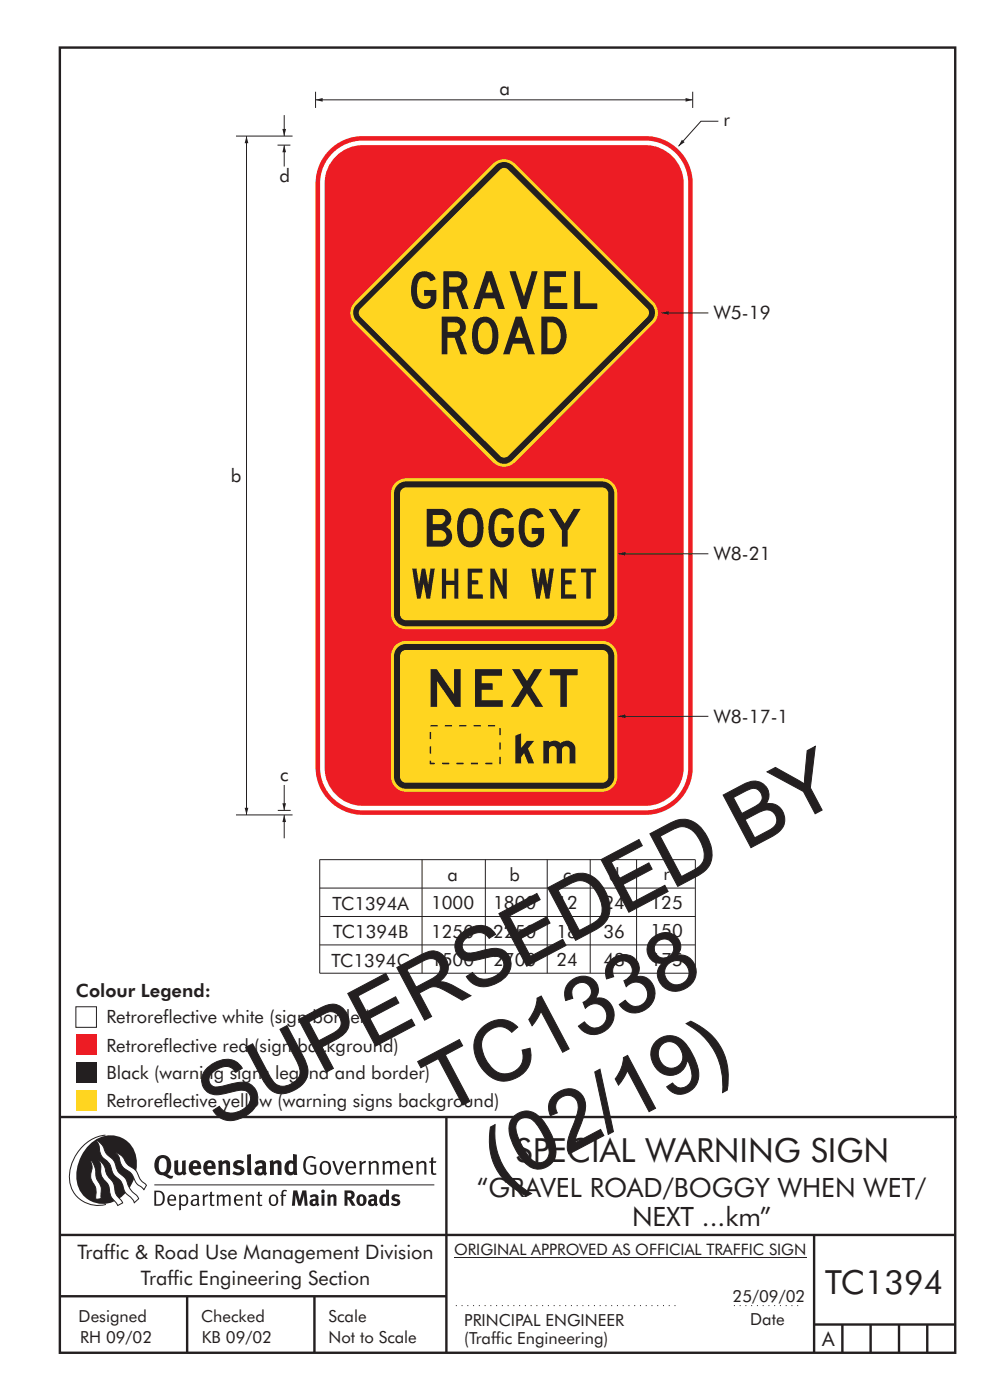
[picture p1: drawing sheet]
<svg xmlns="http://www.w3.org/2000/svg" width="210mm" height="297mm" viewBox="0 0 210 297" stroke-linecap="round" stroke-linejoin="round" font-family="sans-serif">
<path d="M12.7 10.1h189.9v276.9h-189.9zM12.7 237h190.3M94.7 236.9v50.1" fill="none" stroke="#231f20" stroke-width=".51"/>
<g fill="#231f20">
<path d="M64.9 245.6a1.61 1.61 0 0 1 2.1 0l-.2 .3a1.17 1.17 0 0 0-1.4-.2 1.17 1.17 0 0 0-.6 1.3 1.42 1.42 0 0 0 1.2 1.8l.7-.1v-1.2h-.8l-.1-.4h1.3v1.8a1.82 1.82 0 0 1-2.2 0 1.82 1.82 0 0 1-.6-2.1l.2-.7z" fill-rule="evenodd"/>
<path d="M68.2 246.5a1.77 1.77 0 0 0 .4 2.7 1.39 1.39 0 0 0 1.4-.5 1.39 1.39 0 0 0 .2-1.5 1.19 1.19 0 0 0-2-.7zM68.5 246.8a.83 .83 0 0 1 1 .1 .83 .83 0 0 1 .2 .9 .75 .75 0 0 1-.6 1.1 .75 .75 0 0 1-.8-.9v-.9z" fill-rule="evenodd"/>
<path d="M70.5 246.3h.4l.8 2.4 .8-2.4h.5l-1.1 2.9h-.4z" fill-rule="evenodd"/>
<path d="M73.6 246.7a1.74 1.74 0 0 0 .5 2.5l.9-.1 .5-.2-.2-.3a.89 .89 0 0 1-1.1 .2 .89 .89 0 0 1-.4-1h1.7a1.15 1.15 0 0 0-.4-1.4 1.15 1.15 0 0 0-1.5 .3zM74 246.8a.67 .67 0 0 1 .8-.1 .67 .67 0 0 1 .3 .8h-1.3z" fill-rule="evenodd"/>
<path d="M76.2 246.4l.4-.1 .1 .4 .5-.4h.5l-.2 .5a.61 .61 0 0 0-.8 .6v1.8h-.4z" fill-rule="evenodd"/>
<path d="M78.1 246.4l.5-.1 .1 .4a.89 .89 0 0 1 .9-.4 .89 .89 0 0 1 .7 .7v2.2h-.4v-2.2l-.1-.2-.3-.1-.8 .3v2.2h-.4z" fill-rule="evenodd"/>
<path d="M81.1 246.4l.4-.1 .1 .4a.83 .83 0 0 1 .8-.4 .83 .83 0 0 1 .7 .4 .86 .86 0 0 1 .9-.4 .86 .86 0 0 1 .7 .7v2.2h-.4l-.1-2.4a.5 .5 0 0 0-.8 .1l-.2 .2v2.1h-.5v-2.3l-.4-.2-.7 .3v2.2h-.4z" fill-rule="evenodd"/>
<path d="M85.7 246.7a1.74 1.74 0 0 0 .5 2.5l.9-.1 .5-.2-.2-.3a.89 .89 0 0 1-1.1 .2 .89 .89 0 0 1-.4-1h1.7a1.15 1.15 0 0 0-.5-1.4 1.15 1.15 0 0 0-1.4 .3zM86 246.8a.67 .67 0 0 1 .9-.1 .67 .67 0 0 1 .3 .8h-1.3z" fill-rule="evenodd"/>
<path d="M88.3 246.4l.4-.1 .1 .4a.89 .89 0 0 1 .9-.4 .89 .89 0 0 1 .7 .7v2.2h-.4v-2.2l-.1-.2-.3-.1-.8 .3v2.2h-.4z" fill-rule="evenodd"/>
<path d="M91.5 245.6l.4-.1v.8h.7l-.2 .4h-.5v2.1l.1 .1h.5l.1 .3a.71 .71 0 0 1-1.2-.6v-1.9h-.3v-.4h.3z" fill-rule="evenodd"/>
<path d="M37 246.3l.8-.2v2a.46 .46 0 0 0 .2 .6 .46 .46 0 0 0 .6-.2v-2.2l.8-.2v2.4l.2 .5-.6 .3-.2-.3a1.03 1.03 0 0 1-1.2 .3 1.03 1.03 0 0 1-.6-1.1z" fill-rule="evenodd"/>
<path d="M40.4 246.5a1.64 1.64 0 0 0 0 2.3 1.64 1.64 0 0 0 2.3 .1l-.4-.4a.78 .78 0 0 1-.9 .2 .78 .78 0 0 1-.5-.7h1.8a1.37 1.37 0 0 0-.6-1.7 1.37 1.37 0 0 0-1.7 .2zM41 246.9a.48 .48 0 0 1 .7-.1 .48 .48 0 0 1 .2 .6h-1z" fill-rule="evenodd"/>
<path d="M43.5 246.5a1.65 1.65 0 0 0-.2 2 1.65 1.65 0 0 0 1.9 .7l.5-.3-.3-.4a.78 .78 0 0 1-.9 .3 .78 .78 0 0 1-.5-.8h1.8a1.37 1.37 0 0 0-.6-1.7 1.37 1.37 0 0 0-1.7 .2zM44.1 246.9a.48 .48 0 0 1 .6-.1 .48 .48 0 0 1 .2 .6h-.9z" fill-rule="evenodd"/>
<path d="M46.3 246.3l.7-.2 .1 .4a.95 .95 0 0 1 1-.3 .95 .95 0 0 1 .7 .8v2.3h-.8v-2.3l-.3-.2-.5 .3v2.2h-.8z" fill-rule="evenodd"/>
<path d="M49.7 246.5a1.73 1.73 0 0 1 2-.1l-.2 .5-.6-.2a.42 .42 0 0 0-.6 .3l.2 .2a1.23 1.23 0 0 1 1.4 1.1 1.47 1.47 0 0 1-2.3 .9l-.3-.2 .3-.6 .7 .3a.47 .47 0 0 0 .7-.3 .87 .87 0 0 0-1-.5l-.4-.2-.1-.4z" fill-rule="evenodd"/>
<path d="M54.1 246.5l.3 .6 .3-.2a.62 .62 0 0 1 .9 .1v.4a1.21 1.21 0 0 0-1.3 .3 1.21 1.21 0 0 0-.2 1.3 1.19 1.19 0 0 0 1.7 0l.5 .4 .4-.5-.3-.3v-1.4a.96 .96 0 0 0-1.3-1.1zM55 248l.6-.1v.7a.43 .43 0 0 1-.6 .1 .43 .43 0 0 1 0-.7z" fill-rule="evenodd"/>
<path d="M57.2 246.3l.7-.2 .1 .4a.95 .95 0 0 1 1-.3 .95 .95 0 0 1 .7 .8v2.3h-.8v-2.3l-.3-.2-.5 .3v2.2h-.8z" fill-rule="evenodd"/>
<path d="M62.2 244.8v1.5a1.29 1.29 0 0 0-1.4 .2 1.29 1.29 0 0 0-.5 1.3 1.24 1.24 0 0 0 .5 1.3 1.24 1.24 0 0 0 1.5 0l.1 .2h.7l-.1-4.4zM61.5 246.9l.4-.1 .3 .2v1.5l-.3 .1a.48 .48 0 0 1-.6-.4 1.52 1.52 0 0 1 .2-1.3z" fill-rule="evenodd"/>
<path d="M52.4 245l.8-.2 .2 4.5h-.8l-.1-.2z" fill-rule="evenodd"/>
</g>
<path d="M22.4 240.8a9 9 0 0 0-7.4 10.9 6.2 6.2 0 0 0 7.5 3.8M32.7 251.4h59.4" fill="none" stroke="#231f20" stroke-width=".21"/>
<path d="M19.1 242.7a5.7 5.7 0 0 1 6.5-1.4 5.7 5.7 0 0 1 3.4 5.7 8.6 8.6 0 0 1-6.2 8.3 5.7 5.7 0 0 1-6.5-7 9.9 9.9 0 0 1 2.8-5.6z" fill-rule="evenodd" fill="#231f20"/>
<path d="M24.4 244.5a3.1 3.1 0 0 1 2.3 2.2l.8 .7a3.2 3.2 0 0 1 2 2.4l.4 .6 1.2 1.1-.6 .9-.2-.3a3.5 3.5 0 0 1-1.9-2.1 3.8 3.8 0 0 0-2.1-2.2 3.5 3.5 0 0 1-1-2.2zM20.4 241.9a3.4 3.4 0 0 1 1.9 2.4l.7 .9a3.3 3.3 0 0 1 1.7 2.6 4.4 4.4 0 0 0 1.7 2l.3 .3a6.1 6.1 0 0 0 2.5 3.7l.2 .5-.9 .9a6.1 6.1 0 0 0-1.9-2.3l-.4-.7a3.6 3.6 0 0 0-1.9-2.8l-.6-1a3.6 3.6 0 0 0-1.9-2.8 3.7 3.7 0 0 1-.8-2.4zM21 246.1a3.4 3.4 0 0 1 1.5 2.7l.6 1a3.8 3.8 0 0 1 1.4 3.1l.3 .7 1.2 1.6-1 .5-.5-.7a3.2 3.2 0 0 1-1.3-2.8 4.3 4.3 0 0 0-1.4-2.2 4.7 4.7 0 0 1-.5-3zM19.2 246.1a5.1 5.1 0 0 1 1.2 3.7l.3 .7a3.1 3.1 0 0 1 .7 2.9l.1 .9-1.1 .2-.1-.8a3.5 3.5 0 0 0-.9-3.3 3.6 3.6 0 0 1 .1-2.5z" fill-rule="evenodd" fill="#fff" stroke="#231f20" stroke-width=".21"/>
<g fill="#231f20">
<path d="M33.4 245.5a2.51 2.51 0 0 0 .4 3.7l.8 .1a2.78 2.78 0 0 0 2 .7l.2-.6h-.6l-.7-.3a2.56 2.56 0 0 0 0-3.8 1.83 1.83 0 0 0-2.1 .2zM34 245.8a.87 .87 0 0 1 1 .1 .87 .87 0 0 1 .4 .9v.4a1.17 1.17 0 0 1-.9 1.5l-.3-.1a2.38 2.38 0 0 1-.2-2.8z" fill-rule="evenodd"/>
<path d="M33.1 252.9v2.6a1.12 1.12 0 0 0 1.2-.3 1.12 1.12 0 0 0 .2-1.2l-.1-.5-.3-.5zM32.7 252.6h1.1a1.67 1.67 0 0 1 1.2 1.6 1.67 1.67 0 0 1-1.3 1.6h-1zM36.1 253.9l-.2 .5h1.1a.55 .55 0 0 0-.3-.6 .55 .55 0 0 0-.6 .1zM35.8 253.7a.95 .95 0 0 1 1.2-.1 .95 .95 0 0 1 .4 1.1h-1.5a.72 .72 0 0 0 .4 .8 .72 .72 0 0 0 .9-.2l.1 .3a1.15 1.15 0 0 1-1.5 0 1.15 1.15 0 0 1-.2-1.5zM38.4 254.1v1.1a.7 .7 0 0 0 .9 .2 .7 .7 0 0 0 .2-.9 .61 .61 0 0 0-.4-.7 .61 .61 0 0 0-.7 .3zM38 253.5l.3-.1 .1 .4a.95 .95 0 0 1 1.2-.2 .95 .95 0 0 1 .3 1.2 .92 .92 0 0 1-.5 .9 .92 .92 0 0 1-1-.1v1.1l-.4 .1zM40.9 254.8a.5 .5 0 0 0 .2 .8 .5 .5 0 0 0 .7-.4v-.6zM40.5 253.7a1 1 0 0 1 1.7 .3v1.4l.2 .2-.2 .3-.3-.4a.78 .78 0 0 1-1.4 0 .78 .78 0 0 1 .8-1.1h.5a.58 .58 0 0 0-.3-.7 .58 .58 0 0 0-.7 .2zM43 253.5l.3-.1 .1 .4 .3-.3 .5-.1-.2 .4a.52 .52 0 0 0-.6 .5v1.5h-.4zM44.6 252.9l.4-.1-.1 .7h.6l-.1 .2h-.5v1.5a.35 .35 0 0 0 .6 .3v.3a.57 .57 0 0 1-.6 .1 .57 .57 0 0 1-.3-.6v-1.6h-.3v-.2h.3zM45.9 253.5l.4-.1 .1 .4 .2-.2a.64 .64 0 0 1 1 .2 .7 .7 0 0 1 .8-.4 .7 .7 0 0 1 .5 .6v1.8h-.4v-1.7l-.2-.4-.7 .4v1.7h-.3v-1.7a.38 .38 0 0 0-.3-.4 .38 .38 0 0 0-.5 .2l-.1 .2v1.7h-.4zM50.2 253.9l-.2 .5h1.1a.55 .55 0 0 0-.2-.6 .55 .55 0 0 0-.7 .1zM49.9 253.7a.95 .95 0 0 1 1.2-.1 .95 .95 0 0 1 .4 1.1h-1.5a.72 .72 0 0 0 .4 .8 .72 .72 0 0 0 .9-.2l.1 .3a1.15 1.15 0 0 1-1.5 0 1.15 1.15 0 0 1-.2-1.5zM52.1 253.5l.3-.1 .1 .4a.72 .72 0 0 1 .8-.4 .72 .72 0 0 1 .6 .6v1.8h-.4v-1.6a.45 .45 0 0 0-.3-.5 .45 .45 0 0 0-.5 .2l-.2 .2v1.7h-.3zM54.7 252.9l.4-.1v.7h.6l-.1 .2h-.5v1.5a.35 .35 0 0 0 .5 .3v.3a.57 .57 0 0 1-.6 .1 .57 .57 0 0 1-.3-.6v-1.6h-.3v-.2h.3zM57.6 253.8l-.2 .8a.65 .65 0 0 0 .3 .8 .65 .65 0 0 0 .8-.2l.1-.1a.93 .93 0 0 0-.7-1.4zM57.3 253.7a1.12 1.12 0 0 1 1.4 0 1.12 1.12 0 0 1 .2 1.5 1.01 1.01 0 0 1-1.2 .6 1.01 1.01 0 0 1-.7-1.2zM59.9 252.6l.5-.2 .5 .1-.2 .3-.3-.1-.3 .2v.6h.6l-.1 .2h-.5v2.1h-.4v-2.1h-.2v-.2h.2zM62.2 252.5l-.3 3.3h.7l.1-2.3 .6 2.3h.5l.7-2.3 .1 2.3h.7l-.3-3.3h-.9l-.5 2.2-.5-2.2zM65.7 253.7l.3 .4a.51 .51 0 0 1 .5-.3 .51 .51 0 0 1 .4 .4v.1a.88 .88 0 0 0-1.1 .3 .88 .88 0 0 0 .2 1.2 .9 .9 0 0 0 1.1-.2l.3 .3 .4-.4-.3-.3v-1a.87 .87 0 0 0-.4-.9 .87 .87 0 0 0-1 .2zM66.4 254.8l.5-.1v.6l-.1 .1h-.3l-.2-.2zM68.2 253.4v2.4h.6v-2.5zM68.1 252.7a.4 .4 0 0 0 .8 0 .4 .4 0 0 0-.8 0zM69.4 253.5l.1 2.3h.6v-1.7a.33 .33 0 0 1 .4-.2 .33 .33 0 0 1 .2 .3v1.6h.7v-1.8a.75 .75 0 0 0-.6-.6 .75 .75 0 0 0-.8 .2v-.3zM73.1 252.5v3.3h.6v-1.4l.3 .3 .7 1.1h.7l-.9-1.4a.94 .94 0 0 0 .7-1 .94 .94 0 0 0-.9-.9zM73.7 253.1a.51 .51 0 0 1 .7 .1 .51 .51 0 0 1-.1 .7h-.6zM75.9 253.7a1.19 1.19 0 0 0-.1 1.7 1.19 1.19 0 0 0 1.7 0 1.19 1.19 0 0 0 0-1.6 1.19 1.19 0 0 0-1.6-.1zM76.5 253.9l.2-.1a.99 .99 0 0 1 0 1.6 1.06 1.06 0 0 1-.2-1.5zM78.1 253.7l.3 .4a.51 .51 0 0 1 .5-.3 .51 .51 0 0 1 .4 .4v.1a.88 .88 0 0 0-1.1 .3 .88 .88 0 0 0 .2 1.2 .9 .9 0 0 0 1.1-.2l.3 .3 .4-.4-.2-.3v-1a.87 .87 0 0 0-.5-.9 .87 .87 0 0 0-1 .2zM78.9 254.8l.4-.1v.6l-.1 .1h-.3l-.2-.2zM81.9 252.3v1.2a1.2 1.2 0 0 0-1.4 .6 1.2 1.2 0 0 0 .2 1.4l.5 .3 .8-.1v.1h.6l-.1-3.4zM81.4 253.9l.5 .1-.1 1.2a.46 .46 0 0 1-.5 0 .46 .46 0 0 1-.2-.6zM83.3 253.5a.79 .79 0 0 0-.2 1 .79 .79 0 0 0 1 .4 .33 .33 0 0 1 0 .5 .33 .33 0 0 1-.5-.1l-.5-.2-.2 .5a1.15 1.15 0 0 0 1.2 .3 1.15 1.15 0 0 0 .8-1 1.49 1.49 0 0 0-1.2-.8 .4 .4 0 0 1 .3-.3 .4 .4 0 0 1 .4 .1l.2 .1 .2-.4a1.47 1.47 0 0 0-1.5-.1z" fill-rule="evenodd"/>
<path d="M16.1 225.3h4.4v4.4h-4.4z" fill-rule="evenodd"/>
</g>
<path d="M16.1 213.6h4.4v4.3h-4.4z" fill-rule="evenodd" fill="#fff" stroke="#231f20" stroke-width=".21"/>
<path d="M16.1 231.2h4.4v4.4h-4.4z" fill-rule="evenodd" fill="#ffd520"/>
<path d="M16.1 219.5h4.4v4.3h-4.4z" fill-rule="evenodd" fill="#ed1c24"/>
<path d="M12.7 262h190M12.7 275h82M39.7 275v12M66.7 275v12M172.7 262v25M172.7 281h30M178.7 281v6M184.7 281v6M190.7 281v6M196.7 281v6" fill="none" stroke="#231f20" stroke-width=".51"/>
<path d="M67.8 182.4h79.6M67.8 188.4h79.6M67.8 182.3v24.2h79.6M67.9 194.4h79.6M89.5 182.3v24.2M103 182.3v24.2M116.1 182.3v24.2M125.2 182.3v24.2M135 182.3v24.2M147.5 182.3v24.2M67.8 200.5h79.6M96.3 266.7h74.7" fill="none" stroke="#231f20" stroke-width=".21"/>
<path d="M96.7 277h47.5M155.7 277h14" fill="none" stroke="#231f20" stroke-width=".21" stroke-dasharray=".2 1" stroke-linecap="butt"/>
<path d="M69.5 32.2a10 10 0 0 1 7.4-3.3h60a10 10 0 0 1 10 10v124a10 10 0 0 1-10 10h-60a10 10 0 0 1-10-10v-124a10 10 0 0 1 2.6-6.7zM70.6 32.5a9 9 0 0 1 6.3-2.7h60a9.1 9.1 0 0 1 9.1 9.1v124a9.1 9.1 0 0 1-9.1 9h-60a9.1 9.1 0 0 1-9-9v-124a9 9 0 0 1 2.7-6.4zM71.2 33.2a8.1 8.1 0 0 1 5.7-2.4h60a8.1 8.1 0 0 1 8.1 8.1v124a8.1 8.1 0 0 1-8.1 8h-60a8.1 8.1 0 0 1-8-8v-124a8.1 8.1 0 0 1 2.3-5.7z" fill-rule="evenodd" fill="#ed1c24"/>
<path d="M83.9 136.9a3.2 3.2 0 0 1 2.3-.9h41.5a3.2 3.2 0 0 1 3.2 3.2v25.6a3.2 3.2 0 0 1-3.2 3.2h-41.5a3.2 3.2 0 0 1-3.3-3.2v-25.6a3.2 3.2 0 0 1 1-2.3z" fill-rule="evenodd" fill="#ffd520"/>
<path d="M84.5 137.2l1.1-.5 .6-.1h41.5a2.58 2.58 0 0 1 2.6 2.6v25.6a2.58 2.58 0 0 1-2.6 2.5h-41.5a2.58 2.58 0 0 1-2.6-2.5v-25.6a2.58 2.58 0 0 1 .9-2z" fill-rule="evenodd" fill="#231f20"/>
<path d="M85.1 138.4l.6-.4 .4-.1h41.6a1.27 1.27 0 0 1 1.3 1.3v25.6a1.27 1.27 0 0 1-1.3 1.3h-41.6a1.27 1.27 0 0 1-1.2-1.3v-25.6z" fill-rule="evenodd" fill="#ffd520"/>
<g fill="#231f20">
<path d="M91.3 142h1.4l3.6 5.2v-5.2h1.4v8h-1.2l-3.8-5.5v5.5h-1.4z" fill-rule="evenodd"/>
<path d="M100.8 142h5.7v1.4h-4.4v1.5h2.4v1.4h-2.4v2.3h4.6v1.4h-5.9z" fill-rule="evenodd"/>
<path d="M108.6 142h1.6l1.6 2.5 1.5-2.5h1.7l-2.4 3.8 2.6 4.2h-1.6l-1.8-2.9-1.8 2.9h-1.7l2.6-4.2z" fill-rule="evenodd"/>
<path d="M116.6 142h5.9v1.3h-2.3v6.7h-1.3v-6.7h-2.3z" fill-rule="evenodd"/>
<path d="M109.3 156.1l1.3-.5v3.1l1.2-1.5h1.5l-1.3 1.6 1.3 3.2h-1.2l-.9-2.2-.6 .8v1.4h-1.3z" fill-rule="evenodd"/>
<path d="M115.2 157.2h1.2v.2a1.96 1.96 0 0 1 2.5 .3 1.83 1.83 0 0 1 1.9-.5 1.83 1.83 0 0 1 1.3 1.5v3.3h-1.3v-3a.8 .8 0 0 0-.8-.7 .8 .8 0 0 0-.8 .8v2.9h-1.1v-2.9a.82 .82 0 0 0-.8-.8 .82 .82 0 0 0-.9 .7v3h-1.2z" fill-rule="evenodd"/>
</g>
<path d="M91.3 154h14.8v8h-14.8z" fill="none" stroke="#231f20" stroke-width=".3" stroke-dasharray="1.5 1.5" stroke-linecap="butt"/>
<path d="M104.6 34.7a3.3 3.3 0 0 1 4.6 0l29.4 29.4a3.2 3.2 0 0 1 0 4.5l-29.4 29.5a3.3 3.3 0 0 1-4.6 0l-29.3-29.5a3.2 3.2 0 0 1 0-4.5z" fill-rule="evenodd" fill="#ffd520"/>
<path d="M105.2 35.1a2.52 2.52 0 0 1 3.5 0l29.5 29.5a2.5 2.5 0 0 1 0 3.5l-29.5 29.5a2.37 2.37 0 0 1-3.5 0l-29.5-29.5a2.36 2.36 0 0 1 0-3.5z" fill-rule="evenodd" fill="#231f20"/>
<path d="M76.5 65.5l29.6-29.5a1.14 1.14 0 0 1 1.7 0l29.5 29.5a1.27 1.27 0 0 1 0 1.8l-29.5 29.4a1.26 1.26 0 0 1-1.7 0l-29.6-29.4a1.25 1.25 0 0 1 0-1.8z" fill-rule="evenodd" fill="#ffd520"/>
<g fill="#231f20">
<path d="M88.1 58.4a2.59 2.59 0 0 1 4.3 .9l-1.1 .4a1.41 1.41 0 0 0-1.5-.9 1.41 1.41 0 0 0-1.2 1.3l-.2 1.6a2.2 2.2 0 0 0 1.7 2.7 1.35 1.35 0 0 0 1.2-1.6h-1.3v-1.3h2.6a3.5 3.5 0 0 1-1 3.6 2.73 2.73 0 0 1-4.3-2l-.1-2.1a4.5 4.5 0 0 1 .9-2.6z" fill-rule="evenodd"/>
<path d="M95.3 58.8v2h1.7a.99 .99 0 0 0 .9-1 .99 .99 0 0 0-1-1zM94 57.5h3a2.25 2.25 0 0 1 2.1 1.8 2.25 2.25 0 0 1-1.1 2.5l1.4 3.8h-1.4l-1.2-3.6h-1.5v3.6h-1.3z" fill-rule="evenodd"/>
<path d="M103.1 57.5h1.3l2.7 8.1h-1.4l-.7-2.3h-2.5l-.7 2.3h-1.4zM103.8 59.7l.8 2.4h-1.7z" fill-rule="evenodd"/>
<path d="M108.1 57.5h1.3l1.7 5.4 1.7-5.4h1.3l-2.4 8.1h-1.1z" fill-rule="evenodd"/>
<path d="M115.5 57.5h4.6v1.2h-3.5v2h2.4v1.3h-2.4v2.3h3.7v1.3h-4.8z" fill-rule="evenodd"/>
<path d="M121.8 57.5h1.3v6.9h3.6v1.2h-4.9z" fill-rule="evenodd"/>
<path d="M94.9 68.4v2h1.7a.99 .99 0 0 0 1-1 .99 .99 0 0 0-1-1zM93.7 67.2h3a2.25 2.25 0 0 1 2.1 1.7 2.25 2.25 0 0 1-1.2 2.5l1.5 3.8h-1.4l-1.3-3.6h-1.5v3.6h-1.2z" fill-rule="evenodd"/>
<path d="M101.3 67.7a2.65 2.65 0 0 1 4.2 1.9 5.9 5.9 0 0 1-.8 4.9 2.64 2.64 0 0 1-4.4-1.5 5.8 5.8 0 0 1 1-5.3zM102.1 68.7a4.6 4.6 0 0 0 0 5 1.3 1.3 0 0 0 2.1-.9 4.8 4.8 0 0 0-.5-4.1 1.29 1.29 0 0 0-1.6 0z" fill-rule="evenodd"/>
<path d="M109.4 67.2h1.3l2.7 8h-1.4l-.7-2.3h-2.5l-.7 2.3h-1.4zM110.1 69.3l.8 2.4h-1.6z" fill-rule="evenodd"/>
<path d="M114.8 67.2a4.6 4.6 0 0 1 4 .6 4.7 4.7 0 0 1-.3 7l-1.3 .4h-2.4zM116.1 68.4v5.5a2.41 2.41 0 0 0 2.8-3.1 2.31 2.31 0 0 0-2.8-2.4z" fill-rule="evenodd"/>
</g>
<path d="M83.9 102.4a3.2 3.2 0 0 1 2.3-.9h41.5a3.2 3.2 0 0 1 3.2 3.2v25.6a3.2 3.2 0 0 1-3.2 3.2h-41.5a3.2 3.2 0 0 1-3.3-3.2v-25.6a3.2 3.2 0 0 1 1-2.3z" fill-rule="evenodd" fill="#ffd520"/>
<path d="M84.5 102.7l1.1-.5 .6-.1h41.5a2.58 2.58 0 0 1 2.6 2.6v25.6a2.58 2.58 0 0 1-2.6 2.6h-41.5a2.58 2.58 0 0 1-2.6-2.6v-25.6a2.58 2.58 0 0 1 .9-2z" fill-rule="evenodd" fill="#231f20"/>
<path d="M85.1 103.9l.6-.4 .4-.1h41.6a1.27 1.27 0 0 1 1.3 1.3v25.6a1.27 1.27 0 0 1-1.3 1.3h-41.6a1.27 1.27 0 0 1-1.2-1.3v-25.6z" fill-rule="evenodd" fill="#ffd520"/>
<g fill="#231f20">
<path d="M90.5 108h3.3a2.02 2.02 0 0 1 1.9 1.5 2.02 2.02 0 0 1-1.1 2.3 2.19 2.19 0 0 1 1.3 2.4 2.19 2.19 0 0 1-2.1 1.8h-3.3zM91.8 109.3v1.9h1.6a1.03 1.03 0 0 0 1-.7 1.03 1.03 0 0 0-.4-1.2zM91.8 112.5v2.2h2.1a1.14 1.14 0 0 0 .8-1.4 1.14 1.14 0 0 0-1.3-.8z" fill-rule="evenodd"/>
<path d="M98.1 108.4a2.67 2.67 0 0 1 4.3 1.9l.2 1.7a4.4 4.4 0 0 1-1.4 3.8 2.65 2.65 0 0 1-4.1-1.9 7.1 7.1 0 0 1 .6-5.1zM98.7 109.6a5.7 5.7 0 0 0 0 4.7 1.35 1.35 0 0 0 1.6 .5 1.35 1.35 0 0 0 .8-1.4l.1-.6a5 5 0 0 0-.6-3.4 1.33 1.33 0 0 0-1.9 .2z" fill-rule="evenodd"/>
<path d="M104.5 108.6a2.59 2.59 0 0 1 4.4 1l-1.2 .4a1.4 1.4 0 0 0-1.6-.9 1.4 1.4 0 0 0-1.1 1.4 4.9 4.9 0 0 0 .6 4.1 1.33 1.33 0 0 0 1.5 .1 1.33 1.33 0 0 0 .6-1.4h-1.3v-1.3h2.6a3.5 3.5 0 0 1-1 3.6 2.65 2.65 0 0 1-4.2-2l-.2-1.5a5.9 5.9 0 0 1 .9-3.5z" fill-rule="evenodd"/>
<path d="M110.9 108.6a2.59 2.59 0 0 1 4.4 1l-1.2 .4a1.4 1.4 0 0 0-1.5-.9 1.4 1.4 0 0 0-1.2 1.4 4.9 4.9 0 0 0 .6 4.1 1.33 1.33 0 0 0 1.6 .1 1.33 1.33 0 0 0 .6-1.4h-1.4v-1.3h2.6a3.5 3.5 0 0 1-1 3.6 2.65 2.65 0 0 1-4.2-2l-.2-1.5a5.9 5.9 0 0 1 .9-3.5z" fill-rule="evenodd"/>
<path d="M116.4 108h1.5l1.9 3.1 1.9-3.1h1.5l-2.8 4.5v3.5h-1.2v-3.5z" fill-rule="evenodd"/>
<path d="M87.4 120.6h.9l.6 3.3 .6-3.3h.7l.6 3.4 .5-3.4h.9l-.9 6.4h-.8l-.7-3.3-.6 3.3h-.7z" fill-rule="evenodd"/>
<path d="M93.7 120.6h.9v2.6h1.8v-2.6h.8v6.4h-.8v-2.9h-1.8v2.9h-.9z" fill-rule="evenodd"/>
<path d="M99.2 120.6h3.1v.9h-2.2v1.6h1.4v.9h-1.4v2.1h2.3v.9h-3.2z" fill-rule="evenodd"/>
<path d="M104 120.6h.9l1.7 3.7v-3.7h.9v6.4h-.7l-1.9-4.2v4.2h-.9z" fill-rule="evenodd"/>
<path d="M112.7 120.6h.9l.6 3.3 .5-3.3h.8l.6 3.4 .5-3.4h.9l-1 6.4h-.8l-.6-3.3-.6 3.3h-.8z" fill-rule="evenodd"/>
<path d="M119 120.6h3.1v.9h-2.2v1.6h1.3v.9h-1.3v2.1h2.3v.9h-3.2z" fill-rule="evenodd"/>
<path d="M123.2 120.6h3.2v.9h-1.1v5.5h-.9v-5.5h-1.2z" fill-rule="evenodd"/>
</g>
<path d="M152.4 25.7h-3.7l-4.8 5.3" fill="none" stroke="#231f20" stroke-width=".21"/>
<path d="M144.6 29.6l.6 .6-1.3 .8z" fill="#231f20"/>
<path d="M146.9 19.5v3.4M66.9 21.2h80" fill="none" stroke="#231f20" stroke-width=".21"/>
<g fill="#231f20">
<path d="M66.9 21.2l1.5-.4v.8z"/>
<path d="M145.4 20.8l1.5 .4-1.5 .4z"/>
</g>
<path d="M140.3 66.4h10" fill="none" stroke="#231f20" stroke-width=".21"/>
<path d="M140.3 66.4l1.5-.4v.8z" fill="#231f20"/>
<path d="M131.1 152h19.2" fill="none" stroke="#231f20" stroke-width=".21"/>
<path d="M131.1 152l1.5-.4v.8z" fill="#231f20"/>
<path d="M131.1 117.5h19.2" fill="none" stroke="#231f20" stroke-width=".21"/>
<path d="M131.1 117.5l1.5-.4v.8z" fill="#231f20"/>
<path d="M66.9 19.5v3.4M52.3 28.9v144" fill="none" stroke="#231f20" stroke-width=".21"/>
<g fill="#231f20">
<path d="M52.3 28.9l.4 1.5h-.8z"/>
<path d="M51.9 171.4h.8l-.4 1.5z"/>
</g>
<path d="M50.1 28.9h12M58.9 30.8h2.7M60.3 30.8v4.5M50.1 172.9h12M58.9 171.9h2.8" fill="none" stroke="#231f20" stroke-width=".21"/>
<path d="M60.3 30.8l.4 1.5h-.8z" fill="#231f20"/>
<path d="M60.3 172.9v4.9" fill="none" stroke="#231f20" stroke-width=".21"/>
<path d="M60.3 172.9l.4 1.5h-.8z" fill="#231f20"/>
<path d="M60.3 24.4v4.5" fill="none" stroke="#231f20" stroke-width=".21"/>
<path d="M59.9 27.4h.8l-.4 1.5z" fill="#231f20"/>
<path d="M60.3 166.5v5.4" fill="none" stroke="#231f20" stroke-width=".21"/>
<path d="M59.9 170.4h.8l-.4 1.5z" fill="#231f20"/>
<g font-size="17.6" fill="#231f20">
<text x="46.4" y="239.5" transform="rotate(-28 46.4 239.5)">SUPERSEDED BY</text>
<text x="94.1" y="236.6" transform="rotate(-28 94.1 236.6)">TC1338</text>
<text x="106.4" y="252.4" transform="rotate(-28 106.4 252.4)">(02/19)</text>
</g>
<g font-size="7.1" fill="#231f20">
<text x="109.4" y="246.4">SPECIAL WARNING SIGN</text>
<text x="175" y="274.6">TC1394</text>
</g>
<g font-size="5.6" fill="#231f20">
<text x="101.2" y="254">“GRAVEL ROAD/BOGGY WHEN WET/</text>
<text x="134.1" y="260.1">NEXT ...km”</text>
</g>
<g font-size="4.2" fill="#231f20">
<text x="16.4" y="267">Traffic &amp; Road Use Management Division</text>
<text x="29.9" y="272.6">Traffic Engineering Section</text>
<text x="174.4" y="285.6">A</text>
</g>
<g font-size="4" fill="#231f20">
<text x="106" y="20.1">a</text>
<text x="153.4" y="26.7">r</text>
<text x="59.3" y="38.6">d</text>
<text x="151.5" y="67.7">W5-19</text>
<text x="49" y="102.3">b</text>
<text x="151.5" y="118.9">W8-21</text>
<text x="151.5" y="153.4">W8-17-1</text>
<text x="59.5" y="165.7">c</text>
</g>
<g font-size="3.9" fill="#231f20">
<text x="94.9" y="186.9">a</text>
<text x="108.1" y="186.9">b</text>
<text x="119.5" y="186.9">c</text>
<text x="129.2" y="186.9">d</text>
<text x="140.7" y="186.8">r</text>
<text x="70.5" y="193">TC1394A</text>
<text x="91.4" y="192.9">1000</text>
<text x="104.6" y="192.9">1800</text>
<text x="118" y="192.9">12</text>
<text x="128" y="192.9">24</text>
<text x="138" y="192.8">125</text>
<text x="70.7" y="199">TC1394B</text>
<text x="91.4" y="198.9">1250</text>
<text x="104.6" y="198.9">2250</text>
<text x="118" y="198.9">18</text>
<text x="128" y="198.9">36</text>
<text x="138" y="198.9">150</text>
<text x="70.3" y="205.1">TC1394C</text>
<text x="91.4" y="205">1500</text>
<text x="104.6" y="205">2700</text>
<text x="118" y="205">24</text>
<text x="128" y="205">48</text>
<text x="138" y="204.9">175</text>
<text x="16.1" y="211.6">Colour Legend:</text>
<text x="22.6" y="217">Retroreflective white (sign border)</text>
<text x="22.6" y="223.1">Retroreflective red (sign background)</text>
<text x="22.6" y="228.9">Black (warning signs legend and border)</text>
<text x="22.6" y="234.8">Retroreflective yellow (warning signs background)</text>
</g>
<g font-size="3.5" fill="#231f20">
<text x="16.7" y="280.4">Designed</text>
<text x="42.7" y="280.4">Checked</text>
<text x="69.7" y="280.4">Scale</text>
<text x="98.5" y="281.4">PRINCIPAL ENGINEER</text>
<text x="155.4" y="276.2">25/09/02</text>
<text x="159.1" y="281">Date</text>
<text x="17" y="284.8">RH 09/02</text>
<text x="42.8" y="284.8">KB 09/02</text>
<text x="69.7" y="285">Not to Scale</text>
<text x="98.5" y="285.1">(Traffic Engineering)</text>
</g>
<text font-size="3.4" fill="#231f20" x="96.3" y="266.3">ORIGINAL APPROVED AS OFFICIAL TRAFFIC SIGN</text>
</svg>
